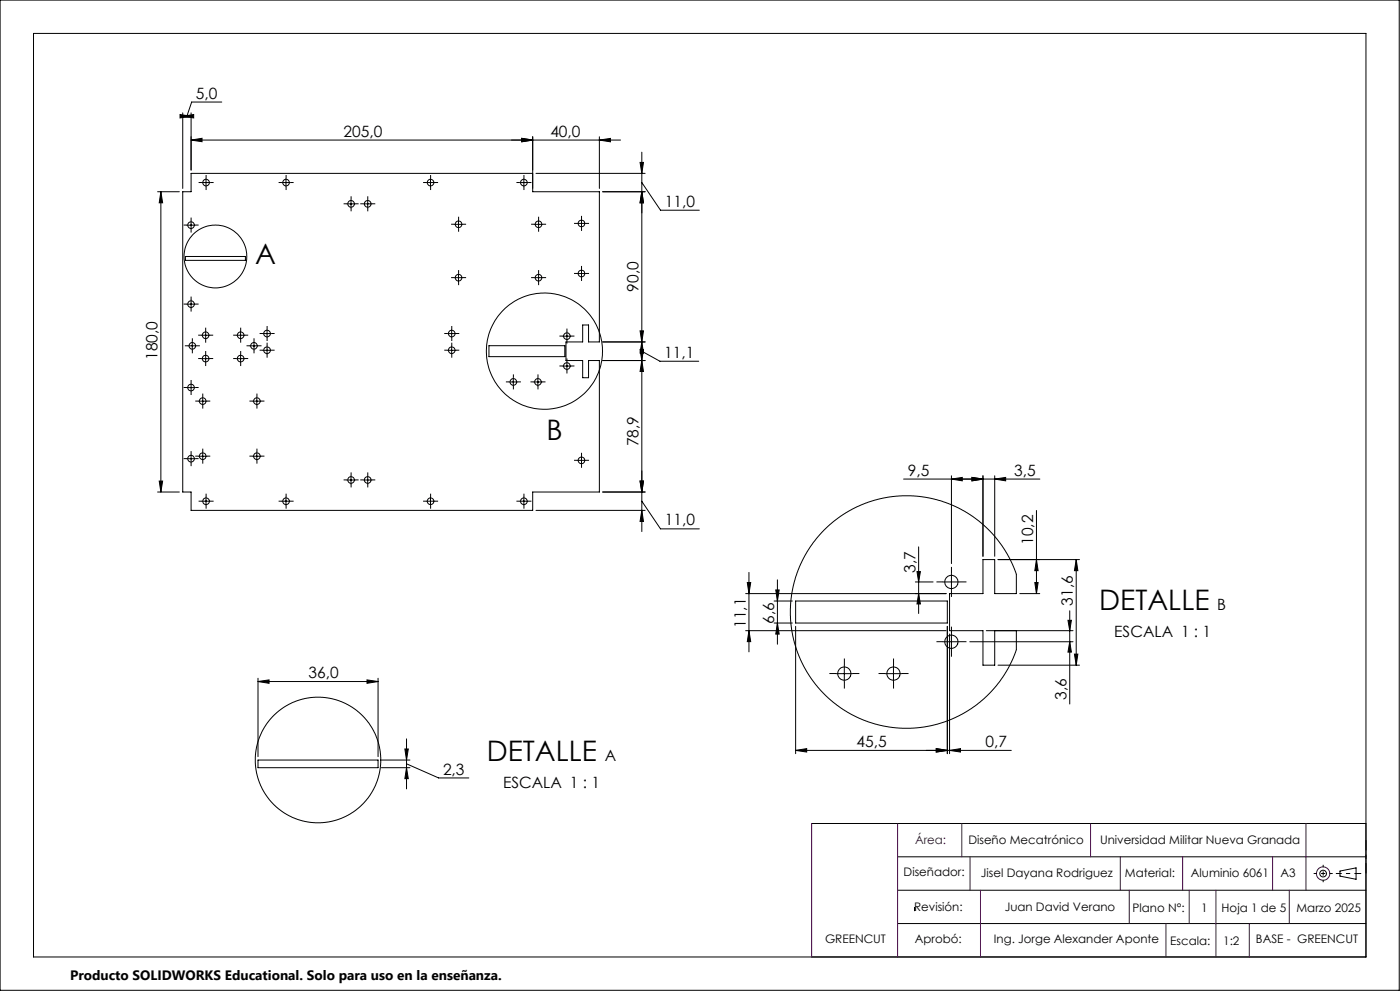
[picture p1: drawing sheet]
<svg xmlns="http://www.w3.org/2000/svg" width="420mm" height="297mm" viewBox="0 0 420 297" stroke-linecap="round" stroke-linejoin="round" font-family="sans-serif">
<g fill="none" stroke="#000" stroke-width=".3">
<path d="M0 0h419.8v296.8h-419.8zM10.1 10h399.7v276.8h-399.7zM54 34.3l3.3 .6-3.3 .4zM54.8 34.9l3.3-.6v1zM54.8 33.8v22.7M54.8 34.9h2.5M57.3 33.8v17.2M66.5 30.6h-9l-1.4 4.3M47.3 57.5h6.5M48.3 57.5l.5 3.3h-1zM48.3 57.5v90M57.3 42l3.3-.6v1.1z"/>
<path d="M57.3 42h128.9M60.6 54.7h2.5M61.8 53.5v2.5M84.6 54.7h2.5M85.8 53.5v2.5M105.3 59.9v2.4M110.3 59.9v2.4M127.9 54.7h2.5M129.2 53.5v2.5M155.9 54.7h2.5M156.5 41.4l3.3 .6-3.3 .5zM157.2 53.5v2.5"/>
<path d="M159.8 41v16.5h20v45h-3.2v-5.1h-1.8v5.1h-5v5.6h5v5.1h1.8v-5.1h3.2v39.4h-20v5.5h-102.5v-5.5h-2.5v-90h2.5v-5.5h102.5M160.8 52h32.7M179.8 42l3.3-.5v1zM179.8 41v15.5M180.8 57.5h12.7M192 48.7h1l-.5 3.3zM192.5 57.5l.5 3.3h-1zM192.5 45.6v113.7M192.5 54.7l5.7 8.3h11.6M55.6 76.9h18v1.1h-18zM56.1 67.5h2.5M57.3 66.2v2.5"/>
<path d="M104.1 61.1h2.5M109.1 61.1h2.4M136.3 67.2h2.5M137.5 66v2.5M160.3 67.2h2.5M161.6 66v2.5M173.2 67h2.5M174.4 65.7v2.5M56.1 91.2h2.5M57.3 89.9v2.5M61.7 99.2v2.5M72.2 99.2v2.5"/>
<path d="M78.8 100h2.6M80.1 98.7v2.5M134.3 100h2.5M135.5 98.7v2.5M136.3 83.2h2.5M137.5 82v2.5M160.3 83.2h2.5M161.6 82v2.5M170.1 99.5v2.5M173.2 82h2.5M174.4 80.7v2.5M192 99.2h1l-.5 3.3z"/>
<path d="M56.1 116.2h2.5M56.4 103.6h2.5M57.3 114.9v2.5M57.7 102.4v2.5M60.4 100.5h2.5M60.4 107.5h2.5M60.8 119v2.5M61.7 106.2v2.5M70.9 100.5h2.5M70.9 107.5h2.5M72.2 106.2v2.5M74.9 103.6h2.5"/>
<path d="M76.2 102.4v2.5M77 119v2.5M78.8 105h2.6M80.1 103.7v2.5M134.3 105h2.5M135.5 103.7v2.5M146.7 103.6h22.7v3.3h-22.7zM152.8 114.5h2.5M154 113.2v2.5M160.1 114.5h2.5M161.4 113.2v2.5M168.8 109.7h2.5"/>
<path d="M168.8 100.7h2.5M170.1 108.4v2.5M180.8 102.5h12.7M180.8 108.1h12.7M192 104.7h1l-.5 3.4zM192.5 102.5l.5 3.3h-1zM192.5 108.1l.5 3.2h-1zM192.5 105.3l5.5 3h11.6M56.1 137.5h2.5M57.3 136.2v2.5M59.5 120.2h2.6M59.5 136.7h2.6"/>
<path d="M60.8 135.5v2.5M75.8 120.2h2.5M75.8 136.7h2.5M77 135.5v2.5M173.2 138h2.5M174.4 136.7v2.5M47.3 147.5h6.5M47.8 144.2h1l-.5 3.3zM60.6 150.2h2.5M61.8 149v2.5M84.6 150.2h2.5M85.8 149v2.5"/>
<path d="M104.1 143.9h2.5M105.3 142.6v2.5M109.1 143.9h2.4M110.3 142.6v2.5M127.9 150.2h2.5M129.2 149v2.5M155.9 150.2h2.5M157.2 149v2.5M160.8 153h32.7M180.8 147.5h12.7M192 144.2h1l-.5 3.3zM192.5 153l.5 3.3h-1z"/>
<path d="M192.5 150.2l5.7 8.3h11.6M271.1 143.6h40.9M285.4 143.6l3.3-.5v1zM285.4 142.6v26.3M291.6 143.1l3.3 .5-3.3 .5zM294.9 142.6v24.1M298.4 143.6l3.3-.5v1zM298.4 142.6v24.1M310.9 153v24.9M223.7 177.9h60.1M224.2 174.6h1l-.5 3.3zM224.7 171.6v23.8"/>
<path d="M232.7 176.8h1.1l-.6 3.3zM233.2 173.8v19.3M274.6 174.4h5.3M275.1 171.3h1l-.5 3.1zM275.6 177.9l.5 3.1h-1zM275.6 163.9v20M282.9 174.4h5M285.4 171.9v5M299.4 167.7h24.4M305.9 177.9h6M310.4 174.6h1l-.5 3.3zM310.9 167.7l.5 3.3h-1z"/>
<path d="M322.9 167.7l.5 3.3h-1.1zM322.9 167.7v31.7M223.7 189h60.1M224.7 189l.5 3.3h-1zM232.2 180.1h5.5M232.2 186.7h5.5M233.2 186.7l.6 3.3h-1.1zM238.7 180.1h45.5v6.6h-45.5zM238.7 187.7v38.2M253.3 199.4v5M268 199.4v5M282.9 192.3h5"/>
<path d="M284.2 187.7v38.2M284.9 190v35.9M285.4 189.8v5M290.9 192.3h31M295.9 189h26M298.4 189v10.4h-3.5v-10.4h-10v-11.1h10v-10.2h3.5v10.2h6.5v-5.8l-1.7-4.1-1.7-3.1-2.4-3.4-2.6-2.9-2.8-2.5-4-2.7-3.1-1.6-3.8-1.5-3.5-1-5.9-.7h-3.6l-4.1 .5-6.1 1.7-4 1.8-2.6 1.6-5.1 4-2.4 2.6-2.3 2.9-1.8 3-1.6 3.3-1.9 5.7-.6 3.7-.2 3 .1 3.5 .4 3.6 .7 2.9 1.3 4 1.6 3.4 1.6 2.7 2 2.8 2.1 2.4 2.9 2.6 2.6 2 3 1.8 3.3 1.5 3.7 1.4 2.8 .6 3.7 .6 4.4 .1 6.1-.8 4.2-1.2 2.9-1.2 2.8-1.4 3-2 2.9-2.3 3.1-3.2 1.7-2.1 2.4-3.7 2.5-5.6v-5.8M299.4 199.4h24.4M320.4 185.9h1l-.5 3.1zM320.9 192.3l.5 3.1h-1zM320.9 183.1v27.9M322.3 196h1.1l-.5 3.4zM77.4 204.3l3.3-.5v1z"/>
<path d="M77.4 203.3v23.5M77.4 204.3h36M110.1 203.8l3.3 .5-3.3 .5zM113.4 203.3v23.5M250.8 201.9h5M265.5 201.9h5M77.4 227.8h36v2.3h-36zM114.4 230.1h8.6M114.4 227.8h8.6M121.5 224.5h1l-.5 3.3zM122 230.1l.5 3.3h-1zM122 221.4v15"/>
<path d="M122 228.9l9.6 4.2h9.1M238.7 224.9l3.3-.5v1zM238.7 224.9h64.7M280.9 224.4l3.3 .5-3.3 .5zM284.9 224.9l3.2-.5v1zM243.5 246.8h166.3M269.3 256.8h140.5M269.3 266.8h140.5M269.3 276.8h140.5M274.4 272v.9M400.9 261.8h1.1M402 261.1l4.8-1v3.4l-4.8-.9z"/>
<path d="M406.8 261.8h1.5"/>
<circle cx="61.8" cy="54.7" r="1"/>
<circle cx="85.8" cy="54.7" r="1"/>
<circle cx="129.2" cy="54.7" r="1"/>
<circle cx="157.2" cy="54.7" r=".99"/>
<circle cx="57.3" cy="67.5" r="1"/>
<circle cx="64.6" cy="76.9" r="9.4"/>
<circle cx="105.3" cy="61.1" r="1.01"/>
<circle cx="110.3" cy="61.1" r="1"/>
<circle cx="137.6" cy="67.2" r="1"/>
<circle cx="161.6" cy="67.2" r=".99"/>
<circle cx="174.4" cy="67" r=".99"/>
<circle cx="57.3" cy="91.1" r="1"/>
<circle cx="80.1" cy="100" r=".99"/>
<circle cx="135.5" cy="100" r="1"/>
<circle cx="137.6" cy="83.2" r="1"/>
<circle cx="161.6" cy="83.2" r=".99"/>
<circle cx="174.4" cy="82" r=".99"/>
<circle cx="57.3" cy="116.1" r="1"/>
<circle cx="57.7" cy="103.7" r="1"/>
<circle cx="61.7" cy="100.5" r="1"/>
<circle cx="61.7" cy="107.5" r="1"/>
<circle cx="72.2" cy="100.5" r="1"/>
<circle cx="72.2" cy="107.5" r="1"/>
<circle cx="76.2" cy="103.7" r="1"/>
<circle cx="80.1" cy="105" r=".99"/>
<circle cx="135.5" cy="105" r="1"/>
<circle cx="154" cy="114.5" r="1"/>
<circle cx="161.4" cy="114.5" r="1"/>
<circle cx="163.3" cy="105.2" r="17.4"/>
<circle cx="170.1" cy="109.7" r=".99"/>
<circle cx="170.1" cy="100.7" r=".99"/>
<circle cx="57.3" cy="137.5" r="1"/>
<circle cx="60.8" cy="120.2" r=".99"/>
<circle cx="60.8" cy="136.7" r=".99"/>
<circle cx="77.1" cy="136.7" r="1"/>
<circle cx="77.1" cy="120.2" r="1"/>
<circle cx="174.4" cy="138" r=".99"/>
<circle cx="61.8" cy="150.2" r="1"/>
<circle cx="85.8" cy="150.2" r="1"/>
<circle cx="105.3" cy="143.8" r="1"/>
<circle cx="110.3" cy="143.8" r=".99"/>
<circle cx="129.2" cy="150.2" r="1"/>
<circle cx="157.2" cy="150.2" r=".99"/>
<circle cx="285.4" cy="174.4" r="2.01"/>
<circle cx="285.4" cy="192.3" r="2"/>
<circle cx="253.3" cy="201.9" r="1.99"/>
<circle cx="268" cy="201.9" r="1.99"/>
<circle cx="95.4" cy="227.8" r="18.8"/>
<circle cx="396.9" cy="261.8" r="1.01"/>
</g>
<g fill="none" stroke="#400040" stroke-width=".3">
<path d="M243.5 246.8v40M269.3 246.8v40M288.5 246.8v10M291 256.8v10M327.2 246.8v10M336.1 256.8v10M354.8 256.8v10M381.8 256.8v10M391.8 246.8v20M294.1 266.8v20M338.8 266.8v10M349.8 276.8v10"/>
<path d="M356.8 266.8v10M364.8 266.8v20M374.8 276.8v10M386.8 266.8v10"/>
<circle cx="396.9" cy="261.8" r="2"/>
</g>
<g fill="none" stroke="#000" stroke-width=".3" stroke-dasharray="15.2 1.3 1.3 1.3" stroke-linecap="butt">
<path d="M60.6 54.7h-1M61.8 53.5v-1M61.8 56v1M63.1 54.7h1M84.6 54.7h-1M85.8 53.5v-1M85.8 56v1M87.1 54.7h1M105.3 59.8v-1M110.3 59.8v-1M127.9 54.7h-1M129.2 53.5v-1"/>
<path d="M129.2 56v1M130.4 54.7h1M155.9 54.7h-1M157.2 53.5v-1M157.2 56v1M158.4 54.7h1M56.1 67.5h-1M57.3 66.2v-1M57.3 68.7v1M58.6 67.5h1M104.1 61.1h-1M105.3 62.3v1"/>
<path d="M106.6 61.1h1M109.1 61.1h-1M110.3 62.3v1M111.6 61.1h1M136.3 67.2h-1M137.6 66v-1M137.6 68.5v1M138.8 67.2h1M160.3 67.2h-1M161.6 66v-1M161.6 68.5v1M162.8 67.2h1"/>
<path d="M173.2 67h-1M174.5 65.7v-1M174.5 68.2v1M175.7 67h1M56.1 91.1h-1M57.3 89.9v-1M57.3 92.4v1M58.6 91.1h1M61.7 99.2v-1M72.2 99.2v-1M78.9 100h-1M80.1 98.7v-1"/>
<path d="M81.4 100h1M134.3 100h-1M135.5 98.7v-1M136.3 83.2h-1M136.8 100h1M137.6 82v-1M137.6 84.5v1M138.8 83.2h1M160.3 83.2h-1M161.6 82v-1M161.6 84.5v1M162.8 83.2h1"/>
<path d="M170.1 99.5v-1M173.2 82h-1M174.5 80.7v-1M174.5 83.2v1M175.7 82h1M56.1 116.1h-1M56.5 103.6h-1M57.3 114.9v-1M57.3 117.4v1M57.7 102.4v-1M57.7 104.9v1M58.6 116.1h1"/>
<path d="M59 103.6h1M60.5 100.5h-1M60.5 107.5h-1M60.8 119v-1M61.7 101.7v1M61.7 106.2v-1M61.7 108.7v1M63 100.5h1M63 107.5h1M71 107.5h-1M71 100.5h-1M72.2 106.2v-1"/>
<path d="M72.2 108.7v1M72.2 101.7v1M73.5 107.5h1M73.5 100.5h1M75 103.6h-1M76.2 102.4v-1M76.2 104.9v1M77.1 119v-1M77.5 103.6h1M78.9 105h-1M80.1 101.2v1M80.1 103.7v-1"/>
<path d="M80.1 106.2v1M81.4 105h1M134.3 105h-1M135.5 103.7v-1M135.5 106.2v1M135.5 101.2v1M136.8 105h1M152.8 114.5h-1M154 113.2v-1M154 115.7v1M155.3 114.5h1M160.1 114.5h-1"/>
<path d="M161.4 113.2v-1M161.4 115.7v1M162.6 114.5h1M168.8 109.7h-1M168.8 100.7h-1M170.1 108.4v-1M170.1 110.9v1M170.1 102v1M171.3 109.7h1M171.3 100.7h1M56.1 137.5h-1M57.3 136.2v-1"/>
<path d="M57.3 138.7v1M58.6 137.5h1M59.6 136.7h-1M59.6 120.2h-1M60.8 135.5v-1M60.8 138v1M60.8 121.5v1M62.1 136.7h1M62.1 120.2h1M75.8 120.2h-1M75.8 136.7h-1M77.1 121.5v1"/>
<path d="M77.1 135.5v-1M77.1 138v1M78.3 120.2h1M78.3 136.7h1M173.2 138h-1M174.5 136.7v-1M174.5 139.2v1M175.7 138h1M60.6 150.2h-1M61.8 149v-1M61.8 151.5v1M63.1 150.2h1"/>
<path d="M84.6 150.2h-1M85.8 149v-1M85.8 151.5v1M87.1 150.2h1M104.1 143.8h-1M105.3 142.6v-1M105.3 145.1v1M106.6 143.8h1M109.1 143.8h-1M110.3 142.6v-1M110.3 145.1v1M111.6 143.8h1"/>
<path d="M127.9 150.2h-1M129.2 149v-1M129.2 151.5v1M130.4 150.2h1M155.9 150.2h-1M157.2 149v-1M157.2 151.5v1M158.4 150.2h1M282.9 174.4h-2M285.4 171.9v-2M285.4 176.9v2M287.9 174.4h2"/>
<path d="M253.3 199.4v-2M268.1 199.4v-2M282.9 192.3h-2M285.4 189.8v-2M285.4 194.8v2M287.9 192.3h2M250.8 201.9h-2M253.3 204.4v2M255.8 201.9h2M265.6 201.9h-2M268.1 204.4v2M270.6 201.9h2"/>
</g>
<path d="M409.8 251.8v9.9" fill="none" stroke="#000" stroke-width=".3" stroke-dasharray="15.2 1.3 1.3 1.3" stroke-dashoffset="12.2" stroke-linecap="butt"/>
<path d="M394.1 261.8h5.7" fill="none" stroke="#000" stroke-width=".3" stroke-dasharray="15.2 1.3 1.3 1.3" stroke-dashoffset="14.3" stroke-linecap="butt"/>
<path d="M397 259.2v5.2" fill="none" stroke="#000" stroke-width=".3" stroke-dasharray="15.2 1.3 1.3 1.3" stroke-dashoffset="14.5" stroke-linecap="butt"/>
<path d="M406.9 261.8h-4.9" fill="none" stroke="#000" stroke-width=".3" stroke-dasharray="15.2 1.3 1.3 1.3" stroke-dashoffset="14.7" stroke-linecap="butt"/>
<g fill="#000">
<path d="M54 34.3l3.3 .6-3.3 .4zM54.8 34.9l3.3-.6v1zM192.5 102.5l.5 3.3h-1zM192 104.7h1l-.5 3.4zM192.5 57.5l.5 3.3h-1zM192 48.7h1l-.5 3.3zM192 144.2h1l-.5 3.3zM192.5 153l.5 3.3h-1zM122 230.1l.5 3.3h-1zM121.5 224.5h1l-.5 3.3zM285.4 143.6l3.3-.5v1zM291.6 143.1l3.3 .5-3.3 .5z"/>
<path d="M48.3 57.5l.5 3.3h-1zM47.8 144.2h1l-.5 3.3zM192.5 57.5l.5 3.3h-1zM192 99.2h1l-.5 3.3zM192.5 108.1l.5 3.2h-1zM192 144.2h1l-.5 3.3zM310.9 167.7l.5 3.3h-1zM310.4 174.6h1l-.5 3.3zM232.7 176.8h1.1l-.6 3.3zM233.2 186.7l.6 3.3h-1.1z"/>
<path d="M57.3 42l3.3-.6v1.1zM156.5 41.4l3.3 .6-3.3 .5z"/>
<path d="M156.5 41.5l3.3 .5-3.3 .5zM179.8 42l3.3-.5v1z"/>
<path d="M322.9 167.7l.5 3.3h-1.1zM322.3 196h1.1l-.5 3.4zM224.2 174.6h1l-.5 3.3zM224.7 189l.5 3.3h-1z"/>
<path d="M320.9 192.3l.5 3.1h-1zM320.4 185.9h1l-.5 3.1zM275.6 177.9l.5 3.1h-1zM275.1 171.3h1l-.5 3.1z"/>
<path d="M110.1 203.8l3.3 .5-3.3 .5zM77.4 204.3l3.3-.5v1z"/>
<path d="M280.9 224.4l3.3 .5-3.3 .5zM238.7 224.9l3.3-.5v1z"/>
<path d="M280.9 224.4l3.3 .5-3.3 .5zM284.9 224.9l3.2-.5v1zM291.6 143.1l3.3 .5-3.3 .5zM298.4 143.6l3.3-.5v1z"/>
</g>
<g font-size="8.5">
<text x="76.6" y="79.2">A</text>
<text x="163.9" y="131.7">B</text>
<text x="329.8" y="182.8">DETALLE</text>
<text x="146" y="228">DETALLE</text>
</g>
<g font-size="4.7">
<text x="58.8" y="29.6">5,0</text>
<text x="103.1" y="40.9">205,0</text>
<text x="165.1" y="41">40,0</text>
<text x="199.5" y="62">11,0</text>
<text x="191.5" y="87.4" transform="rotate(-90 191.5 87.4)">90,0</text>
<text x="47.3" y="107.9" transform="rotate(-90 47.3 107.9)">180,0</text>
<text x="199.3" y="107.2">11,1</text>
<text x="191.5" y="133.8" transform="rotate(-90 191.5 133.8)">78,9</text>
<text x="272.4" y="142.6">9,5</text>
<text x="304.2" y="142.6">3,5</text>
<text x="199.5" y="157.5">11,0</text>
<text x="309.9" y="163.3" transform="rotate(-90 309.9 163.3)">10,2</text>
<text x="274.6" y="171.6" transform="rotate(-90 274.6 171.6)">3,7</text>
<text x="321.9" y="181.5" transform="rotate(-90 321.9 181.5)">31,6</text>
<text x="365.2" y="182.8">B</text>
<text x="223.7" y="188.2" transform="rotate(-90 223.7 188.2)">11,1</text>
<text x="232.2" y="186.9" transform="rotate(-90 232.2 186.9)">6,6</text>
<text x="334.3" y="191">ESCALA 1 : 1</text>
<text x="92.6" y="203.2">36,0</text>
<text x="319.9" y="209.7" transform="rotate(-90 319.9 209.7)">3,6</text>
<text x="256.9" y="223.9">45,5</text>
<text x="295.6" y="223.9">0,7</text>
<text x="132.9" y="232.1">2,3</text>
<text x="181.4" y="228">A</text>
<text x="150.9" y="236.2">ESCALA 1 : 1</text>
</g>
<text font-size="4.1" x="21" y="293.7">Producto SOLIDWORKS Educational. Solo para uso en la enseñanza.</text>
<text font-size="3.5" fill="#400040" x="274.5" y="252.9">Área:</text>
<g font-size="3.5">
<text x="290.5" y="252.9">Diseño Mecatrónico</text>
<text x="330" y="252.9">Universidad Militar Nueva Granada</text>
<text x="271.1" y="262.7">Diseñador:</text>
<text x="294.3" y="262.8">Jisel Dayana Rodriguez</text>
<text x="337.5" y="262.8">Material:</text>
<text x="357.3" y="262.8">Aluminio 6061</text>
<text x="384.1" y="262.8">A3</text>
<text x="274.2" y="273">Revisión:</text>
<text x="301.4" y="273">Juan David Verano</text>
<text x="339.8" y="273.3">Plano N°:</text>
<text x="360.4" y="273.3">1</text>
<text x="366.5" y="273.3">Hoja 1 de 5</text>
<text x="388.9" y="273.3">Marzo 2025</text>
<text x="247.5" y="282.7">GREENCUT</text>
<text x="274.5" y="282.7">Aprobó:</text>
<text x="298.2" y="282.7">Ing. Jorge Alexander Aponte</text>
<text x="351.1" y="283.3">Escala:</text>
<text x="367" y="283.3">1:2</text>
<text x="376.8" y="282.7">BASE - GREENCUT</text>
</g>
</svg>
